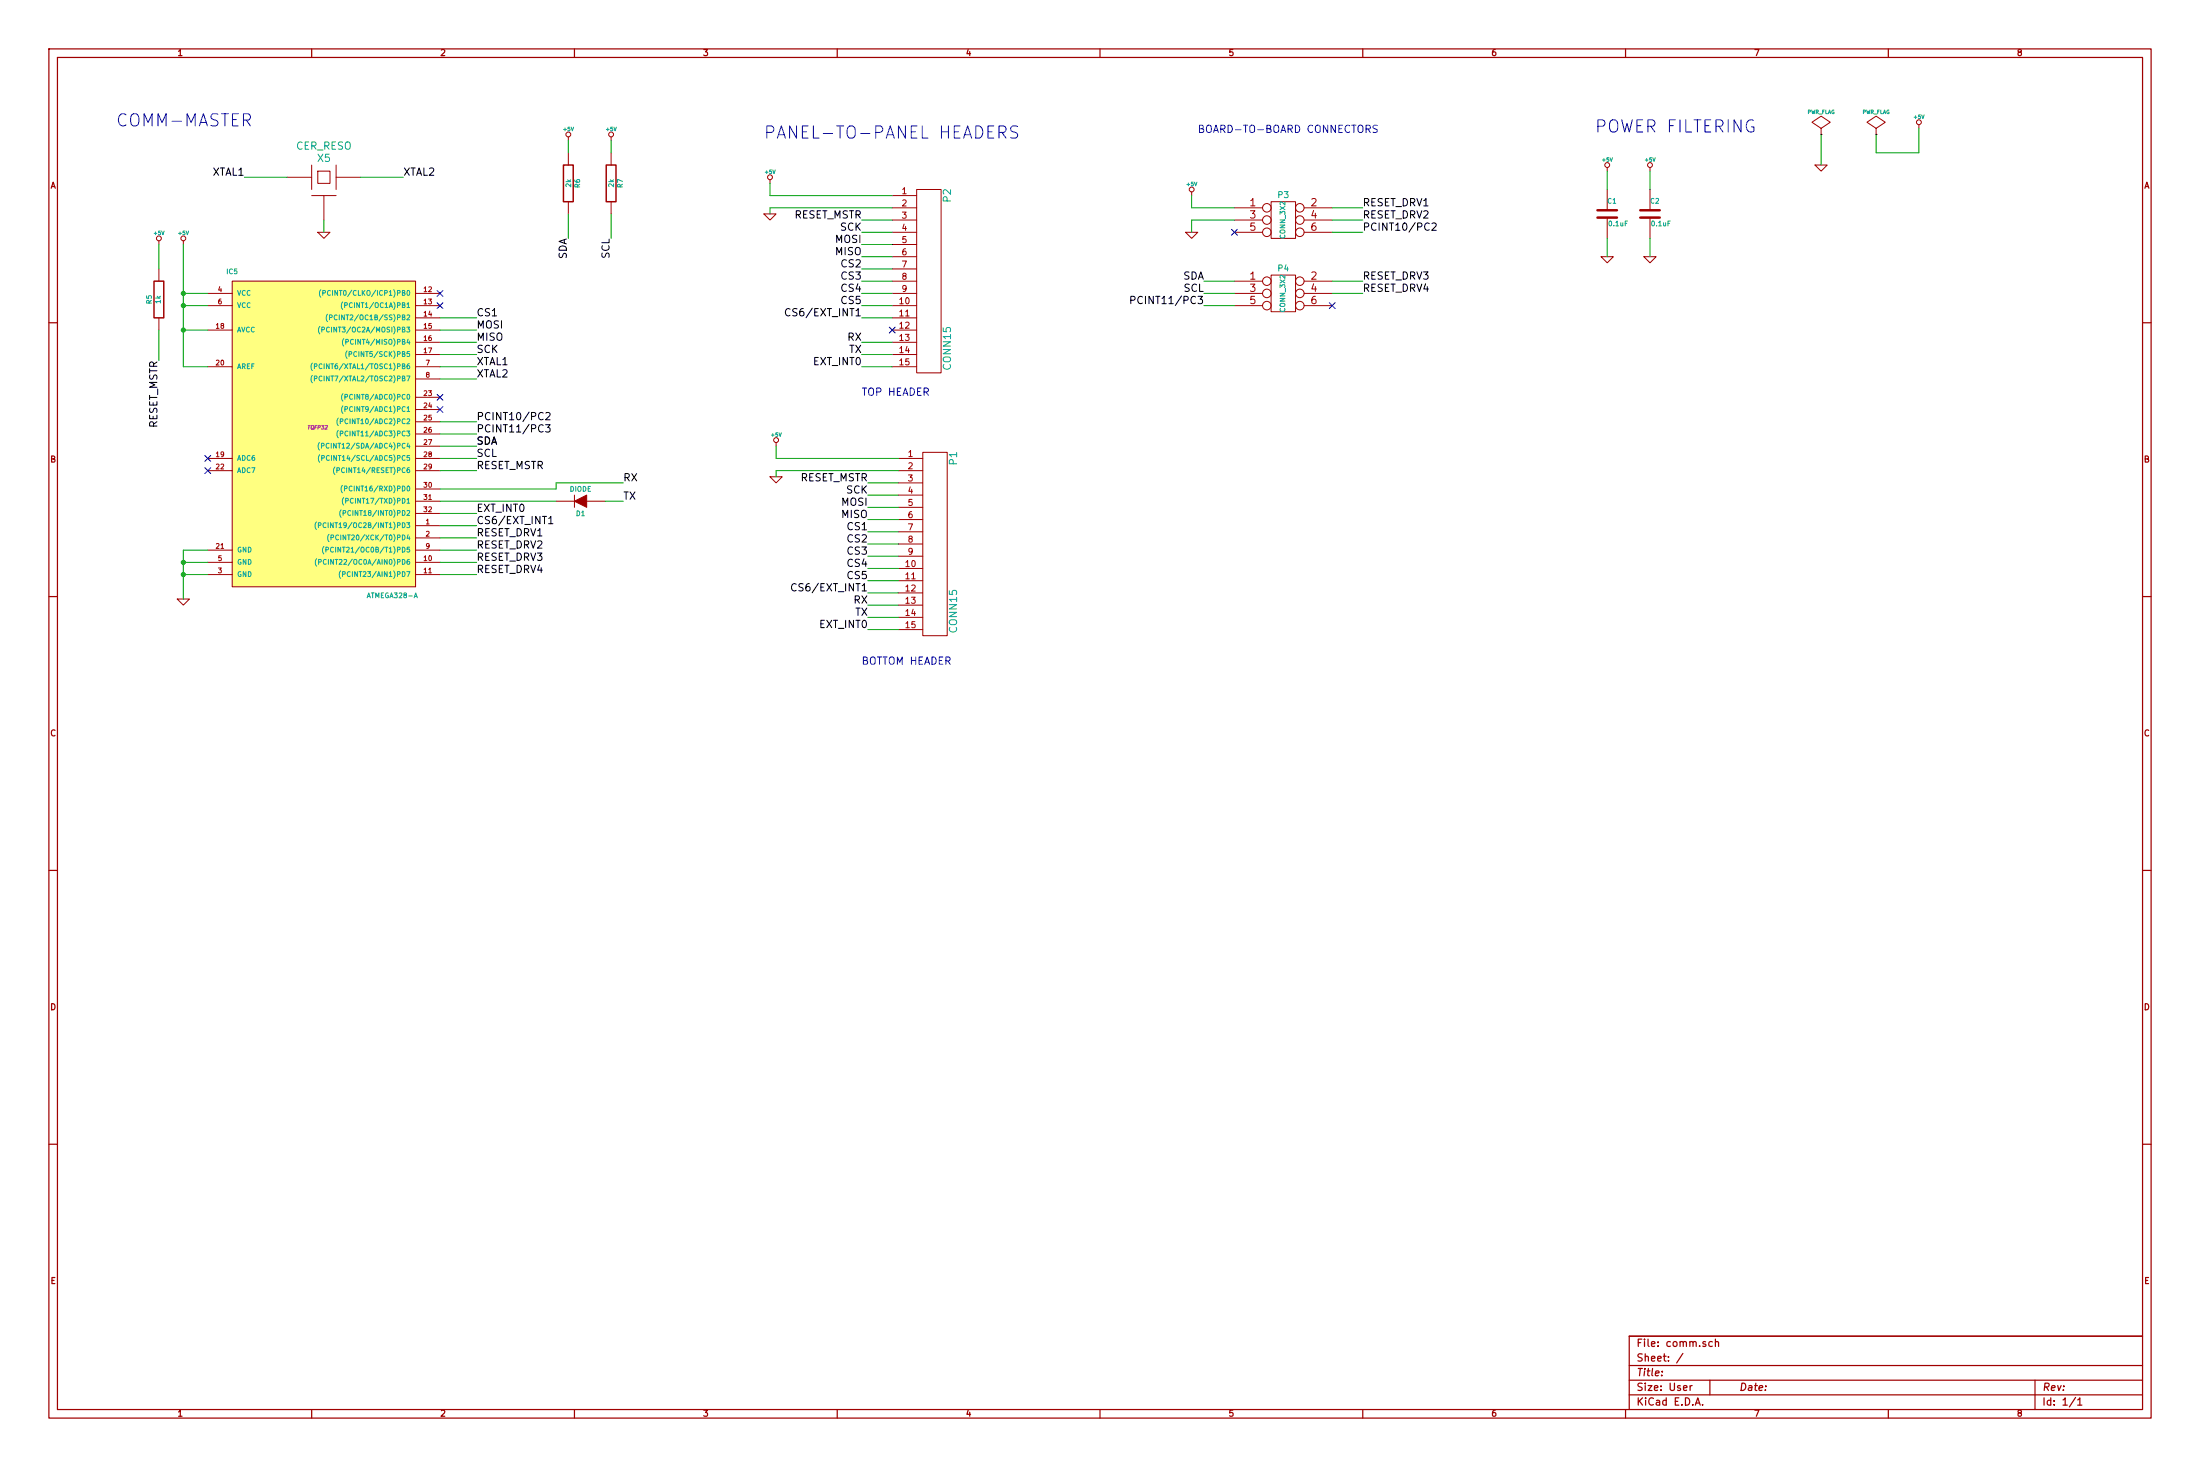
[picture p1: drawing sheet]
<svg xmlns="http://www.w3.org/2000/svg" width="457mm" height="305mm" viewBox="0 0 457 305" stroke-linecap="round" stroke-linejoin="round" font-family="sans-serif">
<g fill="none" stroke="#a00000" stroke-width=".25">
<path d="M10.2 10.2h436.8v284.4h-436.8zM11.9 11.9h433.4v281h-433.4zM64.8 10.2v1.7M119.4 10.2v1.7M174 10.2v1.7M228.6 10.2v1.7M283.2 10.2v1.7M337.8 10.2v1.7M392.4 10.2v1.7M10.2 67.1h1.7M445.3 67.1h1.7M10.2 124h1.7"/>
<path d="M445.3 124h1.7M10.2 180.8h1.7M445.3 180.8h1.7M10.2 237.7h1.7M445.3 237.7h1.7M355.9 278.8l-.5-.1-.3 .3 .1 .6 .2 .2 .5-.1M356.5 278.9l.1-.1a.36 .36 0 0 1 .5 .2v.8M356.5 278.2v1.6M445.3 277.6h-106.7v15.3M64.8 292.9v1.7M119.4 292.9v1.7M174 292.9v1.7"/>
<path d="M228.6 292.9v1.7M283.2 292.9v1.7M337.8 292.9v1.7M338.6 283.7h106.7M338.6 289.8h106.7M338.6 286.8h106.7M345.4 284.9v.2M349.7 281.2l-1.3 2M351.2 287.9v1M351.7 287.9l-.5 .3M352.3 291.9l.5-1.5 .5 1.5M352.5 291.5h.7"/>
<path d="M353.8 291.8v.1M355.3 286.8v3M392.4 292.9v1.7M422.9 286.8v6.1M431.3 290.3l-1.3 2M431.8 290.9l.4-.5v1.5M431.8 291.9h.9"/>
</g>
<path d="M48.3 58.4h38.1v63.5h-38.1z" fill="#ffff80" stroke="#ffff80" stroke-width=".25"/>
<g fill="none" stroke="#a00000" stroke-width=".21">
<path d="M59.7 36.8h5.1M64.8 34.3v5.1M66 35.6h2.6v2.5h-2.6zM69.8 34.3v5.1M69.8 36.8h5.1M118.1 28.4v.8M118.1 31.8v2.5M127 28.4v.8M127 31.8v2.5M160 37.3v.8M190.5 39.4h5.1v38.1h-5.1zM247.6 39.9v.7"/>
<path d="M334 34.8v.8M334 39.4v4.3M342.9 34.8v.8M342.9 39.4v4.3M377.2 34.3h2.5l-1.2 1.3zM378.5 27.9h.1M378.5 26.7l1.9-1.3-1.9-1.3-1.9 1.3 1.9 1.3v1.2M389.9 27.9h.1M389.9 26.7l1.9-1.3-1.9-1.3-1.9 1.3 1.9 1.3v1.2M398.8 25.9v.8M33 50v.8M33 55.9v2.5"/>
<path d="M38.1 50v.8M48.3 58.4h38.1v63.5h-38.1zM64.8 40.6h5M66 48.3h2.6l-1.3 1.2zM67.3 40.6v5.1M118.1 41.9v2.6M127 41.9v2.6M158.7 44.5h2.6l-1.3 1.2zM185.4 40.6h5.1M185.4 43.2h5.1M185.4 45.7h5.1M185.4 48.3h5.1"/>
<path d="M185.4 50.8h5.1M185.4 53.3h5.1M185.4 55.9h5.1M185.4 58.4h5.1M246.4 48.3h2.5l-1.3 1.2zM256.5 43.2h5.9M256.5 45.7h5.9M256.5 48.3h5.9M256.5 58.4h5.9M264.2 41.9h5v7.6h-5zM264.2 57.2h5v7.6h-5zM271 43.2h5.9"/>
<path d="M271 45.7h5.9M271 48.3h5.9M271 58.4h5.9M332.7 53.3h2.6l-1.3 1.3zM334 45.2v4.3M341.6 53.3h2.6l-1.3 1.3zM342.9 45.2v4.3M33 66v2.6M43.2 61h5.1M43.2 63.5h5.1M43.2 76.2h5.1M43.2 68.6h5.1"/>
<path d="M86.4 61h5M86.4 63.5h5M86.4 76.2h5M86.4 78.7h5M86.4 66h5M86.4 68.6h5M86.4 71.1h5M86.4 73.7h5M185.4 61h5.1M185.4 63.5h5.1M185.4 76.2h5.1M185.4 66h5.1"/>
<path d="M185.4 68.6h5.1M185.4 71.1h5.1M185.4 73.7h5.1M256.5 61h5.9M256.5 63.5h5.9M271 61h5.9M271 63.5h5.9M43.2 97.8h5.1M43.2 95.3h5.1M86.4 97.8h5M86.4 82.6h5M86.4 85.1h5"/>
<path d="M86.4 87.6h5M86.4 90.2h5M86.4 92.7h5M86.4 95.3h5M160 99.1h2.6l-1.3 1.2zM161.3 91.9v.8M186.7 97.8h5.1M186.7 95.3h5.1M191.8 94h5v38.1h-5zM43.2 119.4h5.1M43.2 116.8h5.1M43.2 114.3h5.1"/>
<path d="M86.4 109.2h5M86.4 111.8h5M86.4 119.4h5M86.4 116.8h5M86.4 114.3h5M86.4 101.6h5M86.4 104.1h5M86.4 106.7h5M115.6 104.1h3.8M119.4 102.9v2.5M121.9 104.1h3.8M186.7 100.3h5.1"/>
<path d="M186.7 102.9h5.1M186.7 105.4h5.1M186.7 108h5.1M186.7 110.5h5.1M186.7 113h5.1M186.7 115.6h5.1M186.7 118.1h5.1M36.8 124.5h2.6l-1.3 1.2zM186.7 120.7h5.1M186.7 123.2h5.1M186.7 125.7h5.1M186.7 128.3h5.1"/>
<path d="M186.7 130.8h5.1"/>
<circle cx="118.1" cy="27.9" r=".51"/>
<circle cx="127" cy="27.9" r=".51"/>
<circle cx="160" cy="36.8" r=".51"/>
<circle cx="247.6" cy="39.4" r=".51"/>
<circle cx="334" cy="34.3" r=".51"/>
<circle cx="342.9" cy="34.3" r=".51"/>
<circle cx="398.8" cy="25.4" r=".51"/>
<circle cx="33" cy="49.5" r=".51"/>
<circle cx="38.1" cy="49.5" r=".51"/>
<circle cx="263.3" cy="43.2" r=".89"/>
<circle cx="263.3" cy="45.7" r=".89"/>
<circle cx="263.3" cy="48.3" r=".89"/>
<circle cx="263.3" cy="58.4" r=".89"/>
<circle cx="270.1" cy="45.7" r=".89"/>
<circle cx="270.1" cy="43.2" r=".89"/>
<circle cx="270.1" cy="48.3" r=".89"/>
<circle cx="270.1" cy="58.4" r=".89"/>
<circle cx="263.3" cy="61" r=".89"/>
<circle cx="263.3" cy="63.5" r=".89"/>
<circle cx="270.1" cy="63.5" r=".89"/>
<circle cx="270.1" cy="61" r=".89"/>
<circle cx="161.3" cy="91.4" r=".51"/>
</g>
<g fill="none" stroke="#00a0a0" stroke-width=".21">
<path d="M64.9 75.4a1.2 1.2 0 0 0 0 1.6M64.9 78a1.2 1.2 0 0 0 0 1.5M65.3 76.1h.5v-.5h-.5v1M65.3 78.7l.5-.1v-.4l-.5-.1v1M66.5 67.8a1.2 1.2 0 0 0 0 1.6M66.7 60.2a1.2 1.2 0 0 0 0 1.5M66.9 68.5h.5v-.5h-.5v1M67.1 60.9l.5-.1v-.4h-.5v1M68.1 65.3a1.2 1.2 0 0 0 0 1.5M68.5 68.1a.44 .44 0 0 0-.7 .4 .44 .44 0 0 0 .7 .4M68.5 66l.5-.1v-.4l-.5-.1v1M68.7 60.5a.44 .44 0 0 0-.7 .4 .44 .44 0 0 0 .7 .4"/>
<path d="M70.1 65.5a.44 .44 0 0 0-.7 .4 .44 .44 0 0 0 .7 .4M71.2 62.7a1.2 1.2 0 0 0 0 1.6M71.5 70.4a1.2 1.2 0 0 0 0 1.5M71.6 63.4h.5v-.5h-.5v1M71.9 71h.4v-.4l-.4-.1v1M72.1 72.9a1.2 1.2 0 0 0 0 1.5M72.5 73.6l.5-.1v-.4h-.5v1M66.4 91.9a1.2 1.2 0 0 0 0 1.6M66.4 94.5a1.2 1.2 0 0 0 0 1.5M66.8 92.6h.5v-.4l-.5-.1v1M66.9 95.2l.4-.1v-.4l-.4-.1v1.1M68.4 92.2a.44 .44 0 0 0-.6 .4 .44 .44 0 0 0 .6 .4"/>
<path d="M68.4 94.7a.44 .44 0 0 0-.6 .4 .44 .44 0 0 0 .6 .5M69.6 97a1.2 1.2 0 0 0 0 1.6M70 97.7h.5v-.5h-.5v1M70.3 86.9a1.2 1.2 0 0 0 0 1.5M70.3 89.4a1.2 1.2 0 0 0 0 1.6M70.7 87.6l.5-.1v-.4l-.5-.1v1M70.7 90.1l.5-.1v-.4h-.5v1M71.3 81.8a1.2 1.2 0 0 0 0 1.5M71.3 84.3a1.2 1.2 0 0 0 0 1.6M71.7 82.5l.5-.1v-.4l-.5-.1v1.1M71.7 85h.5v-.5h-.5v1M65.8 108.5a1.2 1.2 0 0 0 0 1.5"/>
<path d="M65.8 116.1a1.2 1.2 0 0 0 0 1.5M66.2 109.1h.4v-.4l-.4-.1v1M66.2 116.8l.5-.1v-.4l-.5-.1v1M67.3 113.5a1.2 1.2 0 0 0 0 1.6M67.7 114.2h.5v-.5h-.5v1M67.7 108.7a.44 .44 0 0 0-.6 .4 .44 .44 0 0 0 .6 .4M67.8 116.3a.44 .44 0 0 0-.6 .4 .44 .44 0 0 0 .6 .4M68.4 111a1.2 1.2 0 0 0 0 1.5M68.8 111.7l.5-.1v-.4h-.5v1M69.3 113.8a.44 .44 0 0 0-.6 .4 .44 .44 0 0 0 .6 .4M70.4 111.3a.44 .44 0 0 0-.7 .4 .44 .44 0 0 0 .7 .4M70.8 118.6a1.2 1.2 0 0 0 0 1.6"/>
<path d="M70.9 105.9a1.2 1.2 0 0 0 0 1.6M71.2 100.8a1.2 1.2 0 0 0 0 1.6M71.2 119.3h.5v-.5h-.5v1M71.3 106.6h.5v-.5h-.5v1M71.4 103.4a1.2 1.2 0 0 0 0 1.5M71.6 101.5h.5v-.5h-.5v1M71.8 104.1l.5-.1v-.4l-.5-.1v1"/>
</g>
<path d="M117.1 34.3h2v7.6h-2zM126 34.3h2v7.6h-2zM32 58.4h2v7.6h-2z" fill="none" stroke="#a00000" stroke-width=".3"/>
<g fill="none" stroke="#0000c0" stroke-width=".21">
<path d="M255.9 47.7l1.2 1.2M257.1 47.7l-1.2 1.2M90.8 60.4l1.2 1.2M90.8 62.9l1.2 1.2M92 60.4l-1.2 1.2M92 62.9l-1.2 1.2M184.8 68l1.2 1.2M186 68l-1.2 1.2M276.3 62.9l1.2 1.2M277.5 62.9l-1.2 1.2M42.6 94.6l1.2 1.3M42.6 97.2l1.2 1.2"/>
<path d="M43.8 94.6l-1.2 1.3M43.8 97.2l-1.2 1.2M90.8 81.9l1.2 1.3M90.8 84.5l1.2 1.2M92 81.9l-1.2 1.3M92 84.5l-1.2 1.2"/>
</g>
<path d="M207.6 27.5h1a.7 .7 0 0 0 .5-.7 .7 .7 0 0 0-.5-.6h-1v2.5M208.2 27.5l.9 1.2M211.5 26.3l-1-.1a.62 .62 0 0 0-.5 .6 .62 .62 0 0 0 .5 .6 .92 .92 0 0 1 1 .6 .64 .64 0 0 1-.5 .7l-1-.1M283.9 26.8l.7-.1 .2-.2-.1-.3-.2-.2h-.6v1.5M284.3 26.8l.5 .7M286.2 26.1l-.6-.1-.3 .3 .2 .4 .7 .2v.5l-.3 .1h-.6" fill="none" stroke="#00f" stroke-width=".21"/>
<path d="M297.6 46.5l.6-.2 .3 .5-1 1.1h1M164.2 64.3a.72 .72 0 0 0-1 .5 .72 .72 0 0 0 .7 .8l.3-.1M235 62.4l.7-.1 .2-.2-.1-.4-.2-.1h-.6v1.5M113.4 88.2h.9l-.5 .6 .4 .2v.6l-.2 .2-.6-.2M113.4 85.9l.6-.2 .3 .4-.9 1.1h.9M114 107.7l.5-.4v1.5M114 108.8h.9M165.5 121.4a.72 .72 0 0 0-1.1 .5 .72 .72 0 0 0 .8 .9l.3-.1" fill="none" stroke="#000" stroke-width=".21"/>
<path d="M119.4 104.1l2.5-1.2v2.5z" fill="#a00000" stroke="#a00000" stroke-width=".21"/>
<path d="M332 45.2h4M332 43.7h4M340.9 45.2h4M340.9 43.7h4" fill="none" stroke="#a00000" stroke-width=".51"/>
<g fill="none" stroke="#00a000" stroke-width=".21">
<path d="M50.8 36.8h8.9M74.9 36.8h8.9M118.1 29.2v2.6M127 29.2v2.6M160 38.1v2.5h25.4M334 35.6v3.8M342.9 35.6v3.8M378.5 27.9v6.4M398.8 26.7v5.1h-8.9v-3.9M33 50.8v5.1M38.1 50.8v25.4h5.1M67.3 45.7v2.6"/>
<path d="M118.1 44.5v5M127 44.5v5M179.1 48.3h6.3M179.1 50.8h6.3M179.1 53.3h6.3M179.1 45.7h6.3M179.1 55.9h6.3M179.1 58.4h6.3M185.4 43.2h-25.4v1.3M247.6 40.6v2.6h8.9M250.2 58.4h6.3M256.5 45.7h-8.9v2.6"/>
<path d="M276.9 48.3h6.3M276.9 43.2h6.3M276.9 45.7h6.3M276.9 58.4h6.3M334 49.5v3.8M342.9 49.5v3.8M33 68.6v6.3M38.1 61h5.1M38.1 63.5h5.1M38.1 68.6h5.1M91.4 76.2h7.7M91.4 68.6h7.7"/>
<path d="M91.4 71.1h7.7M91.4 73.7h7.7M91.4 66h7.7M91.4 78.7h7.7M179.1 76.2h6.3M179.1 61h6.3M179.1 63.5h6.3M179.1 71.1h6.3M179.1 73.7h6.3M179.1 66h6.3M250.2 61h6.3M250.2 63.5h6.3"/>
<path d="M276.9 61h6.3M91.4 92.7h7.7M91.4 95.3h7.7M91.4 97.8h7.7M91.4 87.6h7.7M91.4 90.2h7.7M161.3 92.7v2.6h25.4M186.7 97.8h-25.4v1.3M38.1 116.8h5.1M38.1 119.4h5.1M43.2 114.3h-5.1v10.2M91.4 114.3h7.7"/>
<path d="M91.4 116.8h7.7M91.4 119.4h7.7M91.4 109.2h7.7M91.4 111.8h7.7M91.4 104.1h24.2M91.4 106.7h7.7M125.7 104.1h3.8M129.5 100.3h-13.9v1.3h-24.2M180.3 102.9h6.4M180.3 105.4h6.4M180.3 108h6.4M180.3 113h6.4"/>
<path d="M180.3 115.6h6.4M180.3 118.1h6.4M180.3 100.3h6.4M180.3 110.5h6.4M180.3 120.7h6.4M180.3 123.2h6.4M180.3 125.7h6.4M180.3 128.3h6.4M180.3 130.8h6.4"/>
</g>
<g fill="#00a000" stroke="#00a000" stroke-width=".25">
<circle cx="38.1" cy="61" r=".41"/>
<circle cx="38.1" cy="63.5" r=".41"/>
<circle cx="38.1" cy="68.6" r=".41"/>
<circle cx="38.1" cy="116.8" r=".41"/>
<circle cx="38.1" cy="119.4" r=".41"/>
</g>
<g font-size="3.5" fill="#00f">
<text x="24.1" y="26.4">COMM-MASTER</text>
<text x="158.7" y="29">PANEL-TO-PANEL HEADERS</text>
<text x="331.5" y="27.7">POWER FILTERING</text>
</g>
<g font-size="2.1" fill="#00f">
<text x="248.9" y="27.7">BOARD-TO-BOARD CONNECTORS</text>
<text x="179.1" y="82.3">TOP HEADER</text>
<text x="179.1" y="138.2">BOTTOM HEADER</text>
</g>
<g font-size="2.1" fill="#00a0a0">
<text x="61.5" y="31.2">CER_RESO</text>
<text x="66" y="33.7">X5</text>
<text x="197.7" y="41.9" transform="rotate(-90 197.7 41.9)">P2</text>
<text x="197.7" y="76.7" transform="rotate(-90 197.7 76.7)">CONN15</text>
<text x="199" y="96.5" transform="rotate(-90 199 96.5)">P1</text>
<text x="199" y="131.3" transform="rotate(-90 199 131.3)">CONN15</text>
</g>
<g font-size="2.1">
<text x="44.1" y="36.6">XTAL1</text>
<text x="83.8" y="36.6">XTAL2</text>
<text x="164.8" y="45.5">RESET_MSTR</text>
<text x="283.2" y="42.9">RESET_DRV1</text>
<text x="283.2" y="45.5">RESET_DRV2</text>
<text x="126.7" y="53.8" transform="rotate(-90 126.7 53.8)">SCL</text>
<text x="173.6" y="50.5">MOSI</text>
<text x="173.6" y="53.1">MISO</text>
<text x="174.6" y="48">SCK</text>
<text x="283.2" y="48">PCINT10/PC2</text>
<text x="117.9" y="54" transform="rotate(-90 117.9 54)">SDA</text>
<text x="174.9" y="55.6">CS2</text>
<text x="174.9" y="58.2">CS3</text>
<text x="245.7" y="58.2">SDA</text>
<text x="283.2" y="58.2">RESET_DRV3</text>
<text x="99.1" y="65.8">CS1</text>
<text x="164.4" y="65.8">CS6/EXT_INT1</text>
<text x="174.9" y="60.7">CS4</text>
<text x="174.9" y="63.2">CS5</text>
<text x="236.8" y="63.2">PCINT11/PC3</text>
<text x="245.9" y="60.7">SCL</text>
<text x="283.2" y="60.7">RESET_DRV4</text>
<text x="99.1" y="70.9">MISO</text>
<text x="99.1" y="68.3">MOSI</text>
<text x="176.1" y="70.9">RX</text>
<text x="99.1" y="73.4">SCK</text>
<text x="99.1" y="75.9">XTAL1</text>
<text x="169.2" y="75.9">EXT_INT0</text>
<text x="176.4" y="73.4">TX</text>
<text x="99.1" y="78.5">XTAL2</text>
<text x="32.8" y="89.2" transform="rotate(-90 32.8 89.2)">RESET_MSTR</text>
<text x="99.1" y="87.4">PCINT10/PC2</text>
<text x="99.1" y="89.9">PCINT11/PC3</text>
<text x="99.1" y="92.5">SDA</text>
<text x="99.1" y="95">SCL</text>
<text x="99.1" y="97.5">RESET_MSTR</text>
<text x="129.5" y="100.1">RX</text>
<text x="166.1" y="100.1">RESET_MSTR</text>
<text x="99.1" y="106.4">EXT_INT0</text>
<text x="129.5" y="103.9">TX</text>
<text x="174.9" y="105.2">MOSI</text>
<text x="174.9" y="107.7">MISO</text>
<text x="175.9" y="102.6">SCK</text>
<text x="99.1" y="111.5">RESET_DRV1</text>
<text x="99.1" y="109">CS6/EXT_INT1</text>
<text x="176.2" y="110.2">CS1</text>
<text x="176.2" y="112.8">CS2</text>
<text x="99.1" y="114">RESET_DRV2</text>
<text x="99.1" y="116.6">RESET_DRV3</text>
<text x="99.1" y="119.1">RESET_DRV4</text>
<text x="176.2" y="115.3">CS3</text>
<text x="176.2" y="117.9">CS4</text>
<text x="165.7" y="122.9">CS6/EXT_INT1</text>
<text x="176.2" y="120.4">CS5</text>
<text x="177.4" y="125.5">RX</text>
<text x="170.4" y="130.6">EXT_INT0</text>
<text x="177.6" y="128">TX</text>
</g>
<g font-size="2.1" fill="#a00000">
<text x="259.8" y="42.9">1</text>
<text x="259.8" y="45.5">3</text>
<text x="272.5" y="42.9">2</text>
<text x="272.5" y="45.5">4</text>
<text x="259.8" y="48">5</text>
<text x="272.5" y="48">6</text>
<text x="259.8" y="58.2">1</text>
<text x="272.5" y="58.2">2</text>
<text x="259.8" y="60.7">3</text>
<text x="259.8" y="63.2">5</text>
<text x="272.5" y="60.7">4</text>
<text x="272.5" y="63.2">6</text>
<text x="340.1" y="279.9">File: comm.sch</text>
<text x="340.1" y="286">Title:</text>
<text x="340.1" y="283">Sheet: /</text>
<text x="340.1" y="292.1">KiCad E.D.A.</text>
<text x="340.1" y="289.1">Size: User</text>
<text x="361.4" y="289.1">Date:</text>
<text x="424.4" y="289.1">Rev:</text>
<text x="424.4" y="292.1">Id: 1/1</text>
</g>
<g font-size="1.8" fill="#a00000">
<text x="37" y="11.7">1</text>
<text x="91.6" y="11.7">2</text>
<text x="146.2" y="11.7">3</text>
<text x="200.8" y="11.7">4</text>
<text x="255.4" y="11.7">5</text>
<text x="310" y="11.7">6</text>
<text x="364.6" y="11.7">7</text>
<text x="419.3" y="11.7">8</text>
<text x="10.4" y="39.2">A</text>
<text x="187.5" y="40.4">1</text>
<text x="445.5" y="39.2">A</text>
<text x="187.5" y="42.9">2</text>
<text x="187.5" y="45.5">3</text>
<text x="187.5" y="48">4</text>
<text x="187.5" y="50.5">5</text>
<text x="187.5" y="53.1">6</text>
<text x="187.5" y="55.6">7</text>
<text x="187.5" y="58.2">8</text>
<text x="187" y="63.2">10</text>
<text x="187" y="65.8">11</text>
<text x="187.5" y="60.7">9</text>
<text x="187" y="68.3">12</text>
<text x="187" y="70.9">13</text>
<text x="187" y="73.4">14</text>
<text x="187" y="75.9">15</text>
<text x="188.7" y="95">1</text>
<text x="10.4" y="96.1">B</text>
<text x="188.7" y="97.5">2</text>
<text x="188.7" y="100.1">3</text>
<text x="445.5" y="96.1">B</text>
<text x="188.7" y="102.6">4</text>
<text x="188.7" y="105.2">5</text>
<text x="188.7" y="107.7">6</text>
<text x="188.7" y="110.2">7</text>
<text x="188.7" y="112.8">8</text>
<text x="188.3" y="117.9">10</text>
<text x="188.7" y="115.3">9</text>
<text x="188.3" y="120.4">11</text>
<text x="188.3" y="122.9">12</text>
<text x="188.3" y="125.5">13</text>
<text x="188.3" y="128">14</text>
<text x="188.3" y="130.6">15</text>
<text x="10.4" y="153">C</text>
<text x="445.5" y="153">C</text>
<text x="10.4" y="209.9">D</text>
<text x="445.5" y="209.9">D</text>
<text x="10.5" y="266.8">E</text>
<text x="445.6" y="266.8">E</text>
<text x="37" y="294.4">1</text>
<text x="91.6" y="294.4">2</text>
<text x="146.2" y="294.4">3</text>
<text x="200.8" y="294.4">4</text>
<text x="255.4" y="294.4">5</text>
<text x="310" y="294.4">6</text>
<text x="364.6" y="294.4">7</text>
<text x="419.3" y="294.4">8</text>
</g>
<g font-size="1.8" fill="#00a0a0">
<text x="265.6" y="41.2">P3</text>
<text x="265.6" y="56.4">P4</text>
</g>
<g font-size="1.4" fill="#00a0a0">
<text x="118.7" y="38.9" transform="rotate(-90 118.7 38.9)">2k</text>
<text x="120.6" y="39" transform="rotate(-90 120.6 39)">R6</text>
<text x="127.6" y="38.9" transform="rotate(-90 127.6 38.9)">2k</text>
<text x="129.5" y="39" transform="rotate(-90 129.5 39)">R7</text>
<text x="334.1" y="42.3">C1</text>
<text x="334.4" y="47">0.1uF</text>
<text x="343" y="42.3">C2</text>
<text x="343.3" y="47">0.1uF</text>
<text x="267.1" y="49.5" transform="rotate(-90 267.1 49.5)">CONN_3X2</text>
<text x="47.1" y="57">IC5</text>
<text x="31.6" y="63.1" transform="rotate(-90 31.6 63.1)">R5</text>
<text x="33.4" y="63" transform="rotate(-90 33.4 63)">1k</text>
<text x="49.3" y="61.5">VCC</text>
<text x="49.3" y="64">VCC</text>
<text x="68.7" y="61.5">(PCINT0/CLKO/ICP1)PB0</text>
<text x="72.3" y="64">(PCINT1/OC1A)PB1</text>
<text x="267.1" y="64.7" transform="rotate(-90 267.1 64.7)">CONN_3X2</text>
<text x="49.3" y="69.1">AVCC</text>
<text x="68.3" y="69.1">(PCINT3/OC2A/MOSI)PB3</text>
<text x="70" y="66.5">(PCINT2/OC1B/SS)PB2</text>
<text x="72.6" y="71.6">(PCINT4/MISO)PB4</text>
<text x="49.3" y="76.7">AREF</text>
<text x="66.6" y="76.7">(PCINT6/XTAL1/TOSC1)PB6</text>
<text x="73.2" y="74.2">(PCINT5/SCK)PB5</text>
<text x="66.6" y="79.2">(PCINT7/XTAL2/TOSC2)PB7</text>
<text x="72.4" y="83.1">(PCINT8/ADC0)PC0</text>
<text x="71.6" y="88.1">(PCINT10/ADC2)PC2</text>
<text x="72.4" y="85.6">(PCINT9/ADC1)PC1</text>
<text x="49.3" y="95.8">ADC6</text>
<text x="68.2" y="93.2">(PCINT12/SDA/ADC4)PC4</text>
<text x="68.4" y="95.8">(PCINT14/SCL/ADC5)PC5</text>
<text x="71.6" y="90.7">(PCINT11/ADC3)PC3</text>
<text x="49.3" y="98.3">ADC7</text>
<text x="70.7" y="98.3">(PCINT14/RESET)PC6</text>
<text x="72.4" y="107.2">(PCINT18/INT0)PD2</text>
<text x="72.4" y="102.1">(PCINT16/RXD)PD0</text>
<text x="72.6" y="104.6">(PCINT17/TXD)PD1</text>
<text x="118.4" y="102.2">DIODE</text>
<text x="119.8" y="107.3">D1</text>
<text x="68" y="109.7">(PCINT19/OC2B/INT1)PD3</text>
<text x="70.4" y="112.3">(PCINT20/XCK/T0)PD4</text>
<text x="49.3" y="119.9">GND</text>
<text x="49.3" y="117.3">GND</text>
<text x="49.3" y="114.8">GND</text>
<text x="67.9" y="117.3">(PCINT22/OC0A/AIN0)PD6</text>
<text x="69.5" y="114.8">(PCINT21/OC0B/T1)PD5</text>
<text x="72.2" y="119.9">(PCINT23/AIN1)PD7</text>
<text x="76.5" y="124.3">ATMEGA328-A</text>
</g>
<g font-size="1.4" fill="#a00000">
<text x="45.3" y="60.7">4</text>
<text x="45.3" y="63.2">6</text>
<text x="88.1" y="60.7">12</text>
<text x="88.1" y="63.2">13</text>
<text x="88.1" y="65.8">14</text>
<text x="44.9" y="68.3">18</text>
<text x="88.1" y="68.3">15</text>
<text x="88.1" y="70.9">16</text>
<text x="44.9" y="75.9">20</text>
<text x="88.1" y="73.4">17</text>
<text x="88.5" y="75.9">7</text>
<text x="88.1" y="82.3">23</text>
<text x="88.5" y="78.5">8</text>
<text x="88.1" y="84.8">24</text>
<text x="88.1" y="87.4">25</text>
<text x="88.1" y="89.9">26</text>
<text x="44.9" y="95">19</text>
<text x="88.1" y="92.5">27</text>
<text x="88.1" y="95">28</text>
<text x="44.9" y="97.5">22</text>
<text x="88.1" y="101.3">30</text>
<text x="88.1" y="97.5">29</text>
<text x="88.1" y="103.9">31</text>
<text x="88.1" y="106.4">32</text>
<text x="88.5" y="109">1</text>
<text x="88.5" y="111.5">2</text>
<text x="44.9" y="114">21</text>
<text x="45.3" y="119.1">3</text>
<text x="45.3" y="116.6">5</text>
<text x="88.1" y="116.6">10</text>
<text x="88.1" y="119.1">11</text>
<text x="88.5" y="114">9</text>
</g>
<g font-size="1.1" fill="#00a0a0">
<text x="375.5" y="23.7">PWR_FLAG</text>
<text x="386.9" y="23.7">PWR_FLAG</text>
<text x="117.1" y="27.3">+5V</text>
<text x="126" y="27.3">+5V</text>
<text x="397.8" y="24.7">+5V</text>
<text x="333" y="33.6">+5V</text>
<text x="341.9" y="33.6">+5V</text>
<text x="159.1" y="36.1">+5V</text>
<text x="246.7" y="38.7">+5V</text>
<text x="32.1" y="48.8">+5V</text>
<text x="37.1" y="48.8">+5V</text>
<text x="160.3" y="90.8">+5V</text>
</g>
<text font-size="1.1" fill="#a000a0" x="64" y="89.2">TQFP32</text>
</svg>
